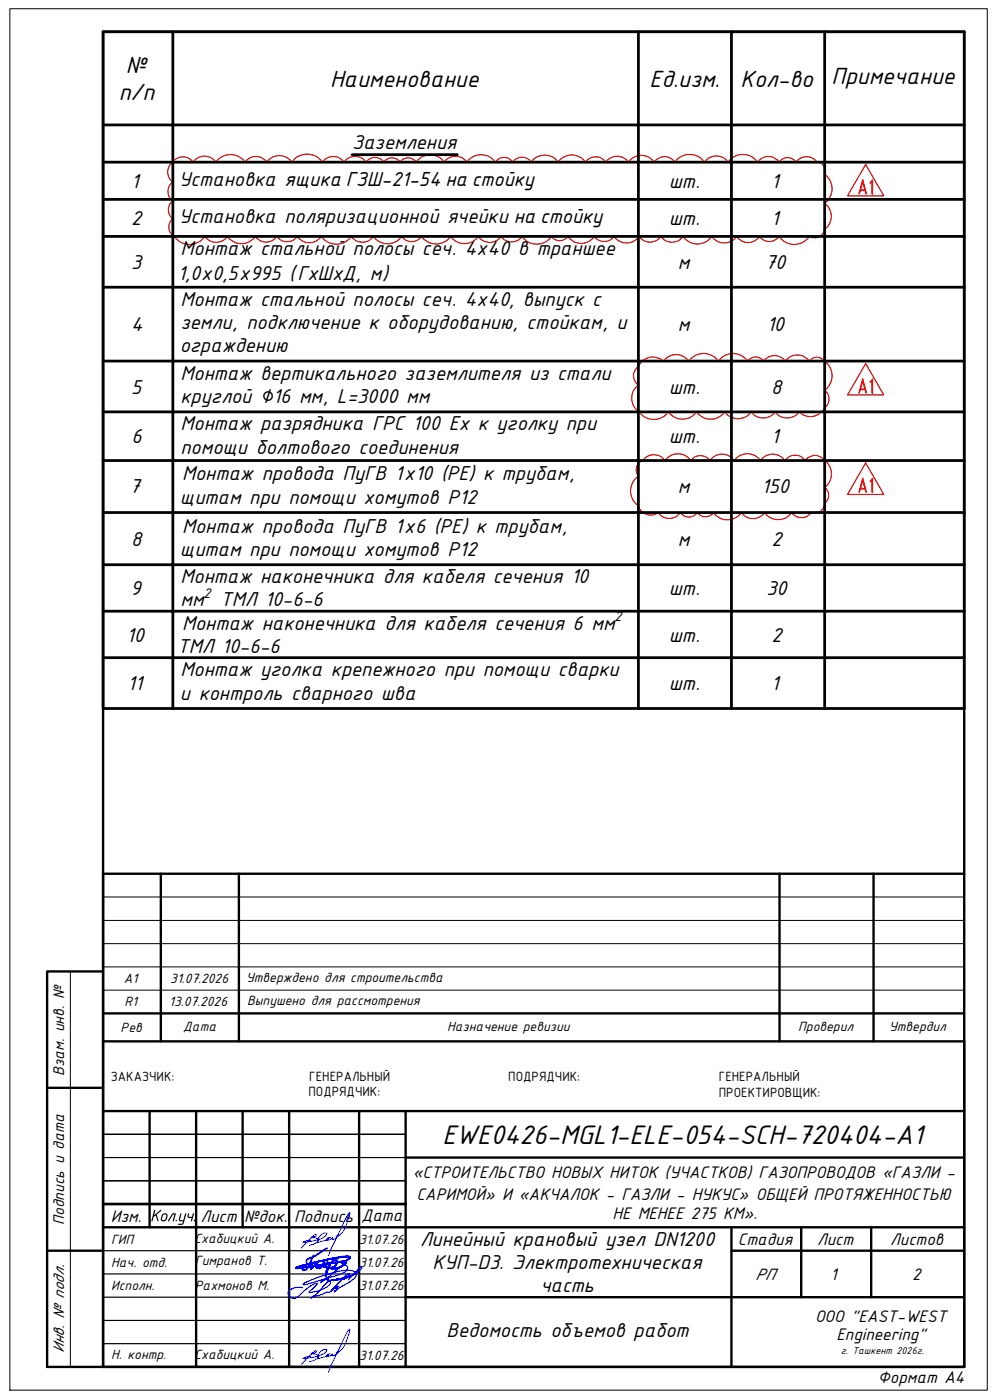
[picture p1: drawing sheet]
<svg xmlns="http://www.w3.org/2000/svg" width="214mm" height="301mm" viewBox="0 0 214 301" stroke-linecap="round" stroke-linejoin="round" font-family="sans-serif">
<!-- layer: ATekst -->
<path d="M22.1 6.8h185v287h-185zM22.1 208.8h-12v85h12M10.1 233.8h12M10.1 268.8h12" fill="none" stroke="#000" stroke-width=".51"/>
<path d="M15.1 208.8v85" fill="none" stroke="#000" stroke-width=".21"/>
<!-- layer: _SHTAMP -->
<g fill="none" stroke="#000" stroke-width=".51">
<path d="M22.1 238.8h185v55h-185zM22.1 223.8v15M32.1 238.8v25M42.1 238.8v55M52.1 238.8v25M62.1 238.8v55M77.1 238.8v55M87.1 238.8v55M207.1 223.8v15M22.1 258.8h65M87.1 248.8h120M22.1 263.8h185"/>
<path d="M87.1 278.8h120M157.1 268.8h50M157.1 263.8v30M172.1 263.8v15M187.1 263.8v15"/>
</g>
<path d="M22.1 248.8h65M22.1 253.8h65M22.1 243.8h65M22.1 278.8h65M22.1 268.8h65M22.1 273.8h65M22.1 283.8h65M22.1 288.8h65" fill="none" stroke="#000" stroke-width=".25"/>
<g fill="#000">
<path d="M38.7 260.8l.3 .1-.3 1.2v.2h.7l.4-1.4 .2-.1v.2l-.6 2-.3 .3h-.8v-.3h.8l.2-.5h-.6l-.3-.3zM40.4 260.8h.2l-.1 .7h.1h.6l.2-.7h.3l-.5 1.7-.2-.1 .1-.6h-.6l-.2-.3z"/>
<circle cx="41.8" cy="262.4" r=".17"/>
</g>
<!-- layer: SHTAMP -->
<path d="M34.5 187.8v36M51.3 187.8v36M167.4 187.8v36M187.6 187.8v36M207.1 187.8h-185v36h185M22.1 217.8h185" fill="none" stroke="#000" stroke-width=".51"/>
<path d="M22.1 197.8h185M22.1 192.8h185M22.1 212.8h185M22.1 207.8h185M22.1 202.8h185" fill="none" stroke="#000" stroke-width=".21"/>
<path d="M66.5 267.7l.9-.3 .8-.5a.45 .45 0 0 0 .2-.5 .45 .45 0 0 0-.5-.3l-1.1-.2h.2a.69 .69 0 0 0 .9-.5v-.1a12 12 0 0 0-3 2.7l-.2 .3M70.6 266.2l-.2 .2-1.8 .6a.32 .32 0 0 1-.4-.1 .32 .32 0 0 1 0-.4 1.96 1.96 0 0 1 1.8-1.5l.2 .1-.1 .3-.9 .8-2.1 .6-2 .2 .9-.4h.7M71 266a.8 .8 0 0 0-1 .6l.9-.1 .5-.5v.3a1.54 1.54 0 0 0 1.4-.8h-.3l-.2 .3a3.6 3.6 0 0 0 2.1-2.5l.7-2.6-.7 .9-3.9 8.2M66.5 292.7l1-.3 .9-.7a.34 .34 0 0 0 0-.4 .34 .34 0 0 0-.3-.1l-1.3-.3 .2-.1a.69 .69 0 0 0 .9-.4v-.1a6.8 6.8 0 0 0-2.7 2.4l-.5 .6M70.6 291.1l.1 .2-.4 .2-1.7 .4a.3 .3 0 0 1-.4 0 .3 .3 0 0 1 0-.4 2.04 2.04 0 0 1 1.6-1.5l.4 .1-.1 .3-.9 .7-2.1 .7-2 .2a2.01 2.01 0 0 1 1.6-.4M71 291a.71 .71 0 0 0-.9 .6l.8-.2 .5-.4a.24 .24 0 0 0 0 .4 .24 .24 0 0 0 .4 0l1-.9-.6 .2a.62 .62 0 0 0 .8-.3l.1-.1a4.7 4.7 0 0 0 1.6-2.9l.4-1.7-.7 .9-3.9 8.3" fill="none" stroke="#003fff" stroke-width=".21"/>
<!-- layer: _EW_PRE_Equip_new_ -->
<path d="M74.9 275.1l2.4-2.6 .3-.2h.2a5.4 5.4 0 0 1-2.7 2.2l.3-.3-.4 .3 .3-.3-.5 .4 .3-.3-.8 .4 .2-.3-.5 .5 .2-.4-.8 .6 .2-.4-.4 .4 .2-.4-.5 .4 .3-.3-.6 .3 .3-.3-.4 .3 .3-.3-.8 .4 .1-.2-.6 .3 .3-.2-.6 .1 .1-.1-1 .3 .3-.3-.2-.2-1 .3-.6 .5 2.6-1.9a5.3 5.3 0 0 1 2.7-1.8 .65 .65 0 0 1 .6 .5 .65 .65 0 0 1-.4 .7l-1.5 .8-6.9 2.1-.7 .1-.1-.2a25.7 25.7 0 0 1 9.7-2.9 1.22 1.22 0 0 1 1.7 1 5.1 5.1 0 0 1-2.8 2.2l-1.9 1.3a.39 .39 0 0 0 .4-.1 .39 .39 0 0 0 .1-.3l.2-.4-.4 .1 .6-.4-1.6 .8 .5-.3 .6-.7a7.1 7.1 0 0 1 2.9-2.6l-.2 .6 .2-.6-1 .6-2.8 3.1a1.04 1.04 0 0 1-1.2 .4l-1.6 .6-.9 .3v-.2l-.1 .1-.7 .4 1.7-1.5a6.7 6.7 0 0 1 2.2-2.1 .51 .51 0 0 1 .3 .5 .51 .51 0 0 1-.5 .5 7.8 7.8 0 0 1-4.1 1.4l.1-.2 1.6-1.5a.33 .33 0 0 0-.3-.3 .33 .33 0 0 0-.3 .2l-1.5 .9-1.5 1.3a1.57 1.57 0 0 1-2.1 .7 .95 .95 0 0 1-.6-1 .95 .95 0 0 1 .8-.9l.9-.3 1.5 .1" fill="none" stroke="#00f" stroke-width=".25"/>
<path d="M63.5 272.5l.5 .1 2.6-.3 6.6-1.1a.99 .99 0 0 1 1.1 .1 3.2 3.2 0 0 1-3.8 1.1l-.4 .8-.1 1.2 .2-.8a3.5 3.5 0 0 1 1.8-2.8 .47 .47 0 0 1 .5 .3 .47 .47 0 0 1-.2 .5 1.48 1.48 0 0 1-2.3 .5l.4-.9-.1 .3a.89 .89 0 0 1-.8 .8 .75 .75 0 0 1 .2-1.1l-.4 .6a1.03 1.03 0 0 1-.8 .8l-.1-.5-.3 .5-.2-.4-.1-.3 .3-.7-.7 .9-.6 .6 .3-1.3-.3 1.3 .6-.6 .7-.9-.3 .7 .1 .3 .2 .4 .3-.5 .1 .5a2.15 2.15 0 0 0 1.2-1.3l-.1 .1a.49 .49 0 0 0-.3 .5 .49 .49 0 0 0 .4 .4l.7-1.1-.1 .2a.6 .6 0 0 0 0 1 1.34 1.34 0 0 0 1.5-.1 1.34 1.34 0 0 0 .4-1.5h-.1a2.15 2.15 0 0 0-1.6 1.8l-.5 1.8 .1-.9a.91 .91 0 0 1 .6-1.1 3 3 0 0 0 3.6-1.2h-.9l-6.8 1.1-3.1 .3 .6-.3a59.3 59.3 0 0 1 10.6-2.2h.4v.4l-1.6 1 1.6-1v-.4h-.4a59.3 59.3 0 0 0-10.6 2.2zM67.3 269.8l-.9 2.2a1.1 1.1 0 0 1-1.3 1 .28 .28 0 0 1-.2-.3 .28 .28 0 0 1 .3-.2M70.2 268.3l-.6 .3a13.1 13.1 0 0 1-3.6 2.1l-.2 .3 .1 .4" fill="none" stroke="#00f" stroke-width=".38"/>
<!-- layer: REV_C -->
<path d="M36.7 35.2l.8-.8a2.63 2.63 0 0 1 3.9 .5 2.95 2.95 0 0 1 5 0 3.8 3.8 0 0 1 6.2 0 2.86 2.86 0 0 1 4.7 0 3.2 3.2 0 0 1 5.4 0 4 4 0 0 1 6.6 0 2.82 2.82 0 0 1 4.6 0 2.81 2.81 0 0 1 4.7 0 2.33 2.33 0 0 1 3.9 0 2.08 2.08 0 0 1 3.4 0 2.04 2.04 0 0 1 3.5 0 3.7 3.7 0 0 1 6 0 2.97 2.97 0 0 1 4.9 0 3.7 3.7 0 0 1 6.1 0 2.25 2.25 0 0 1 3.8 0 2.36 2.36 0 0 1 3.9 0 3.5 3.5 0 0 1 5.8 0 3.5 3.5 0 0 1 5.9 0 2.65 2.65 0 0 1 4.3 0 2.93 2.93 0 0 1 4.9 0 3.3 3.3 0 0 1 5.5 0 2.68 2.68 0 0 1 4.4 0 3.9 3.9 0 0 1 6.4 0 3.1 3.1 0 0 1 5.1 0 3.8 3.8 0 0 1 6.3 0 2.82 2.82 0 0 1 4.6 0 2.19 2.19 0 0 1 3.7 0 2.72 2.72 0 0 1 4.5 0 1.88 1.88 0 0 1 1.6 2.5 3.9 3.9 0 0 1 0 6.3 3.4 3.4 0 0 1 0 5.6 2.22 2.22 0 0 1-3.2 1.5 4 4 0 0 1-6.6 0 2.5 2.5 0 0 1-4.1 0 2.99 2.99 0 0 1-5 0 3.2 3.2 0 0 1-5.3 0 3.7 3.7 0 0 1-6.2 0 2.81 2.81 0 0 1-4.7 0 2.9 2.9 0 0 1-4.8 0 3.3 3.3 0 0 1-5.3 0 2.54 2.54 0 0 1-4.2 0 3.4 3.4 0 0 1-5.7 0 2.12 2.12 0 0 1-3.6 0 3.8 3.8 0 0 1-6.3 0 2.76 2.76 0 0 1-4.5 0 2.91 2.91 0 0 1-4.9 0 3.6 3.6 0 0 1-5.9 0 3.8 3.8 0 0 1-6.2 0 2.57 2.57 0 0 1-4.3 0 3.7 3.7 0 0 1-6.1 0 2.85 2.85 0 0 1-4.7 0 3.9 3.9 0 0 1-6.5 0 3.1 3.1 0 0 1-5.2 0 2.65 2.65 0 0 1-4.3 0 2.78 2.78 0 0 1-4.6 0 3.7 3.7 0 0 1-6 0 2.97 2.97 0 0 1-4.9 0 4 4 0 0 1-6.6 0 2.37 2.37 0 0 1-.3-3.8 2.27 2.27 0 0 1 0-3.8 2.52 2.52 0 0 1 0-4.1 2.65 2.65 0 0 1-.4-3.9zM137.8 77.7a3.3 3.3 0 0 1 4.7-.1 3.3 3.3 0 0 1 5.4 0 3.9 3.9 0 0 1 6.4 0 3.9 3.9 0 0 1 6.3 0 2.1 2.1 0 0 1 3.4 0 2.84 2.84 0 0 1 4.7 0 3.2 3.2 0 0 1 5.1 0 2.03 2.03 0 0 1 3.3 0 3.9 3.9 0 0 1 0 6.3 2.33 2.33 0 0 1 0 3.7 3.4 3.4 0 0 1-5.5 .9 3.2 3.2 0 0 1-5.1 0 3.2 3.2 0 0 1-5.1 0 3.5 3.5 0 0 1-5.7 0 3.7 3.7 0 0 1-6.1 0 3.7 3.7 0 0 1-6 0 3.9 3.9 0 0 1-6.4 0 3.5 3.5 0 0 1-.1-5.7 2.4 2.4 0 0 1 0-4zM137.3 99.4l.7-.4a2.89 2.89 0 0 1 4.8 0 3.4 3.4 0 0 1 5.6 0 2.48 2.48 0 0 1 4 0 3.2 3.2 0 0 1 5.3 0 3.5 3.5 0 0 1 5.7 0 3.2 3.2 0 0 1 5.2 0 2.65 2.65 0 0 1 4.4 0 2.5 2.5 0 0 1 4.1 0 3.5 3.5 0 0 1 0 5.7 2.12 2.12 0 0 1 0 3.4 2.17 2.17 0 0 1-2.9 2.1 2.5 2.5 0 0 1-4.1 0 3.6 3.6 0 0 1-5.9 0 3 3 0 0 1-5 0 3.6 3.6 0 0 1-6 0 2.1 2.1 0 0 1-3.4 0 2.23 2.23 0 0 1-3.7 0 2.89 2.89 0 0 1-4.7 0 2.73 2.73 0 0 1-4.3-1.5 3.9 3.9 0 0 1 0-6.4 2.21 2.21 0 0 1 .2-2.9z" fill="none" stroke="#f00" stroke-width=".25"/>
<!-- layer: EL -->
<g fill="none" stroke="#000" stroke-width=".59">
<path d="M22.1 6.8h185v145.5h-185zM37.1 6.8v145.5M137.1 6.8v145.5M157.1 6.8v145.5M177.1 6.8v145.5M22.1 26.9h185M22.1 34.9h185M75.6 33.2h22.6M22.1 42.9h185M22.1 50.8h185M22.1 61.7h185M22.1 77.6h185"/>
<path d="M22.1 88.5h185M22.1 99h185M22.1 110.2h185M22.1 121.4h185M22.1 131.4h185M22.1 141.4h185"/>
</g>
<!-- layer: REV_R2 -->
<path d="M185.9 35.4l3.9 6.7h-7.8zM185.9 99.5l3.9 6.8h-7.8z" fill="none" stroke="#f00" stroke-width=".25"/>
<!-- layer: ELE -->
<path d="M2.1 1.9h209.9v296.9h-209.9z" fill="none" stroke="#000" stroke-width=".21"/>
<g font-size="6.6" fill="#f00">
<text x="183.1" y="43">A1</text>
<text x="183.1" y="85.7">A1</text>
</g>
<text font-size="6.2" fill="#f00" x="183.1" y="106.9">A1</text>
<text font-size="6.2" x="95" y="245.8">EWE0426-MGL1-ELE-054-SCH-720404-A1</text>
<g font-size="5.4">
<text x="27.1" y="15.7">№</text>
<text x="25.5" y="21.5">n/n</text>
<text x="70.9" y="18.6">Наименование</text>
<text x="139.5" y="18.6">Ед.изм.</text>
<text x="159" y="18.6">Кол-во</text>
<text x="178.6" y="18">Примечание</text>
</g>
<g font-size="4.7">
<text x="75.6" y="32">Заземления</text>
<text x="28.2" y="40.3">1</text>
<text x="38.4" y="39.9">Установка ящика ГЗШ-21-54 на стойку</text>
<text x="143.7" y="40.3">шт.</text>
<text x="165.7" y="40.3">1</text>
<text x="38.4" y="47.9">Установка поляризационной ячейки на стойку</text>
<text x="28.2" y="48.3">2</text>
<text x="143.7" y="48.3">шт.</text>
<text x="165.7" y="48.3">1</text>
<text x="28.2" y="57.8">3</text>
<text x="38.8" y="54.8">Монтаж стальной полосы сеч. 4х40 в траншее</text>
<text x="145.6" y="57.8">м</text>
<text x="164.3" y="57.8">70</text>
<text x="38.2" y="60.1">1,0х0,5х995 (ГхШхД, м)</text>
<text x="38.8" y="65.7">Монтаж стальной полосы сеч. 4х40, выпуск с</text>
<text x="28.2" y="71.2">4</text>
<text x="38.7" y="70.7">земли, подключение к оборудованию, стойкам, и</text>
<text x="145.6" y="71.2">м</text>
<text x="164.7" y="71.2">10</text>
<text x="38.6" y="75.7">ограждению</text>
<text x="38.8" y="81.6">Монтаж вертикального заземлителя из стали</text>
<text x="28.2" y="84.6">5</text>
<text x="38.8" y="86.6">круглой ∅16 мм, L=3000 мм</text>
<text x="143.7" y="84.6">шт.</text>
<text x="165.6" y="84.6">8</text>
<text x="28.2" y="95.3">6</text>
<text x="38.8" y="92.5">Монтаж разрядника ГРС 100 Ех к уголку при</text>
<text x="143.7" y="95.3">шт.</text>
<text x="165.7" y="95.3">1</text>
<text x="38.8" y="97.6">помощи болтового соединения</text>
<text x="27.8" y="106.1">7</text>
<text x="39.1" y="103.3">Монтаж провода ПуГВ 1х10 (PE) к трубам,</text>
<text x="145.6" y="106.1">м</text>
<text x="163.6" y="106.1">150</text>
<text x="38.7" y="108.3">щитам при помощи хомутов P12</text>
<text x="28.2" y="117.3">8</text>
<text x="38.7" y="119.5">щитам при помощи хомутов P12</text>
<text x="39.1" y="114.5">Монтаж провода ПуГВ 1х6 (PE) к трубам,</text>
<text x="145.6" y="117.3">м</text>
<text x="165.7" y="117.3">2</text>
<text x="38.8" y="125.4">Монтаж наконечника для кабеля сечения 10</text>
<text x="28" y="127.9">9</text>
<text x="38.8" y="130.4">мм</text>
<text x="47.3" y="130.4">ТМЛ 10-6-6</text>
<text x="143.7" y="127.9">шт.</text>
<text x="164.6" y="127.9">30</text>
<text x="27.2" y="137.9">10</text>
<text x="39.1" y="135.4">Монтаж наконечника для кабеля сечения 6 мм</text>
<text x="143.7" y="137.9">шт.</text>
<text x="165.7" y="137.9">2</text>
<text x="38.1" y="140.4">ТМЛ 10-6-6</text>
<text x="27.4" y="148.3">11</text>
<text x="38.8" y="145.4">Монтаж уголка крепежного при помощи сварки</text>
<text x="143.7" y="148.3">шт.</text>
<text x="165.7" y="148.3">1</text>
<text x="38.7" y="150.4">и контроль сварного шва</text>
<text x="90.2" y="267.8">Линейный крановый узел DN1200</text>
<text x="92.9" y="272.8">КУП-D3. Электротехническая</text>
<text x="116.1" y="277.8">часть</text>
<text x="95.9" y="287.4">Ведомость объемов работ</text>
</g>
<g font-size="3.9">
<text x="88.6" y="253.3">«СТРОИТЕЛЬСТВО НОВЫХ НИТОК (УЧАСТКОВ) ГАЗОПРОВОДОВ «ГАЗЛИ -</text>
<text x="89.5" y="257.9">САРИМОЙ» И «АКЧАЛОК - ГАЗЛИ - НУКУС» ОБЩЕЙ ПРОТЯЖЕННОСТЬЮ</text>
<text x="23.8" y="262.6">Изм.</text>
<text x="32.2" y="262.5">Кол.уч.</text>
<text x="43.1" y="262.6">Лист</text>
<text x="52.4" y="262.6">№док.</text>
<text x="63.2" y="262.6">Подпись</text>
<text x="77.6" y="262.4">Дата</text>
<text x="131.5" y="262.1">НЕ МЕНЕЕ 275 КМ».</text>
<text x="158.5" y="267.6">Стадия</text>
<text x="175.5" y="267.6">Лист</text>
<text x="191.2" y="267.6">Листов</text>
<text x="162.2" y="275.1">РП</text>
<text x="178.4" y="275.1">1</text>
<text x="195.9" y="275.1">2</text>
<text x="175" y="284.1">OOO &quot;EAST-WEST</text>
<text x="179.7" y="288.1">Engineering&quot;</text>
<text x="188.6" y="297.2">Формат А4</text>
</g>
<g font-size="3.6">
<text x="13.8" y="231.3" transform="rotate(-90 13.8 231.3)">Взам. инв. №</text>
<text x="13.8" y="263.3" transform="rotate(-90 13.8 263.3)">Подпись и дата</text>
<text x="13.8" y="290.9" transform="rotate(-90 13.8 290.9)">Инв. № подл.</text>
</g>
<g font-size="3.3">
<text x="43.7" y="128.5">2</text>
<text x="132" y="133.5">2</text>
</g>
<g font-size="3.1">
<text x="26.6" y="211.3">A1</text>
<text x="36.6" y="211.3">31.07.2026</text>
<text x="52.9" y="211">Утверждено для строительства</text>
<text x="53.1" y="216">Выпушено для рассмотрения</text>
<text x="25.9" y="221.8">Рев</text>
<text x="26.7" y="216.3">R1</text>
<text x="36.4" y="216.3">13.07.2026</text>
<text x="39.4" y="221.7">Дата</text>
<text x="96.1" y="221.5">Назначение ревизии</text>
<text x="171.4" y="221.5">Проверил</text>
<text x="191" y="221.5">Утвердил</text>
<text x="23.8" y="232.3">ЗАКАЗЧИК:</text>
<text x="66.4" y="232.3">ГЕНЕРАЛЬНЫЙ</text>
<text x="109.2" y="232.3">ПОДРЯДЧИК:</text>
<text x="154.4" y="232.3">ГЕНЕРАЛЬНЫЙ</text>
<text x="66.3" y="235.7">ПОДРЯДЧИК:</text>
<text x="154.4" y="235.8">ПРОЕКТИРОВЩИК:</text>
<text x="23.9" y="267.3">ГИП</text>
<text x="41.8" y="267.2">Схабицкий А.</text>
<text x="77.2" y="267.3">31.07.26</text>
<text x="23.9" y="272.3">Нач. отд.</text>
<text x="41.9" y="272">Гимранов Т.</text>
<text x="77.2" y="272.3">31.07.26</text>
<text x="23.9" y="277.3">Исполн.</text>
<text x="41.9" y="277.3">Рахмонов М.</text>
<text x="77.2" y="277.3">31.07.26</text>
<text x="23.9" y="292">Н. контр.</text>
<text x="41.8" y="292.2">Схабицкий А.</text>
<text x="77.2" y="292.3">31.07.26</text>
</g>
<text font-size="2.3" x="180.6" y="291.1">г. Ташкент 2026г.</text>
</svg>
